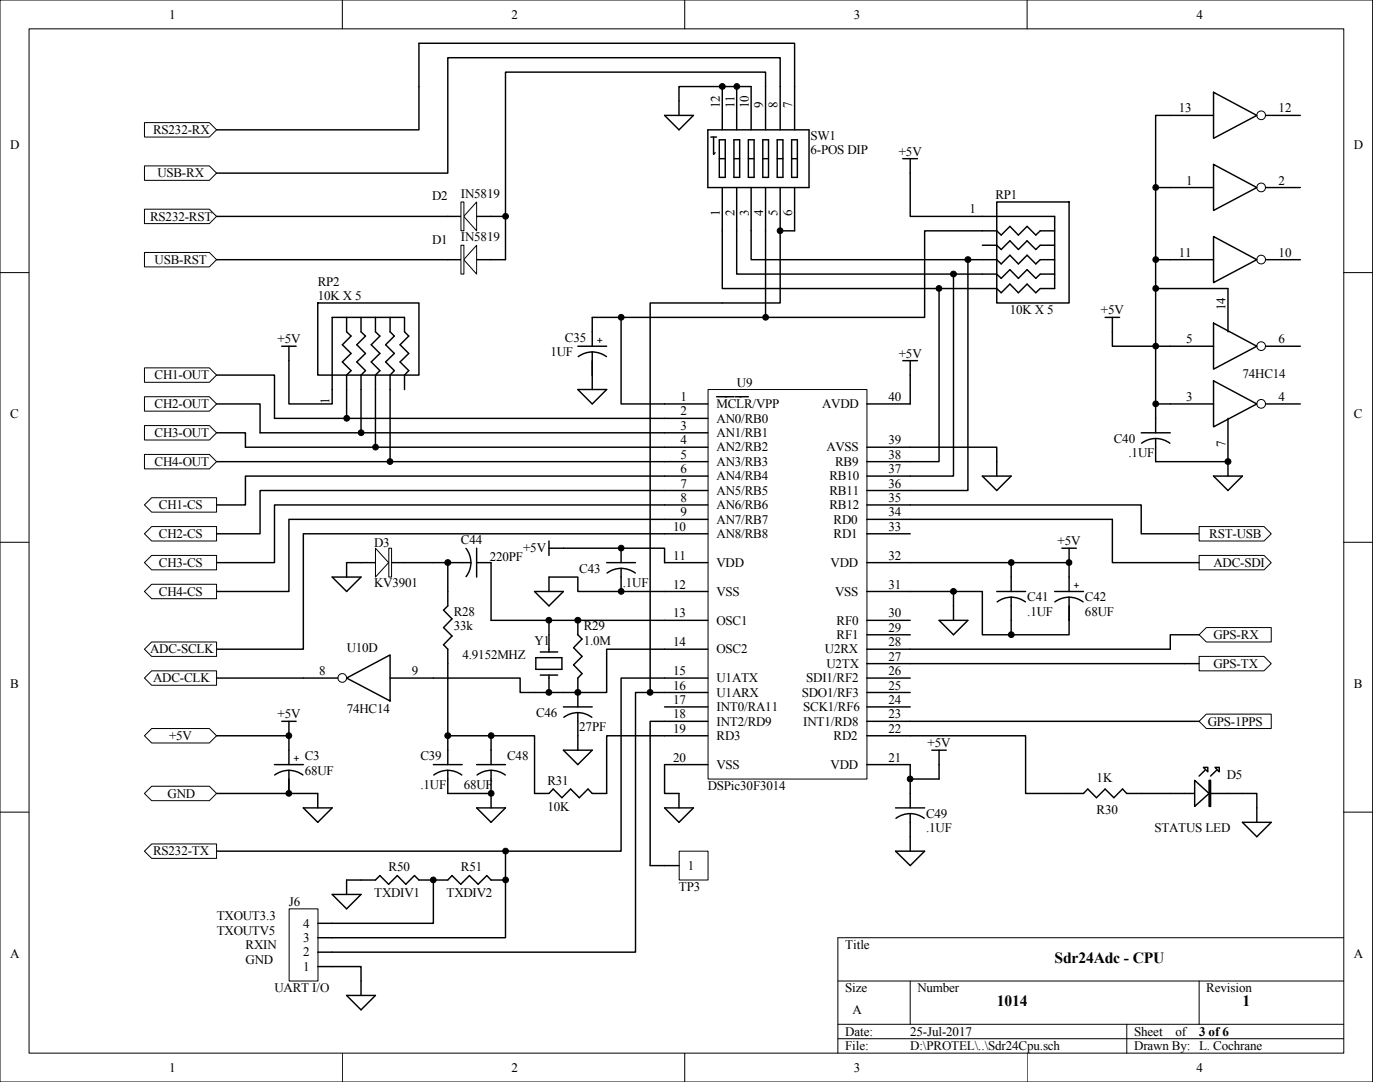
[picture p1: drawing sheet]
<svg xmlns="http://www.w3.org/2000/svg" width="279mm" height="216mm" viewBox="0 0 279 216" stroke-linecap="round" stroke-linejoin="round" font-family="sans-serif">
<g fill="none" stroke="#000" stroke-width=".2">
<path d="M0 0h273.9v215.9h-273.9zM5.8 5.8h262.4v204.3h-262.4zM68.3 0v5.8M136.7 0v5.8M205 0v5.8M0 54.4h5.8M268.1 54.4h5.8M0 108.2h5.8M268.1 108.2h5.8M0 162.1h5.8M268.1 162.1h5.8M167.2 195.7h100.9"/>
<path d="M181.7 195.7v8.7M239.3 195.7v8.7M268.1 187.1h-100.9v23M68.3 210.1v5.8M136.7 210.1v5.8M167.2 204.4h100.9M167.2 207.3h100.9M205 210.1v5.8M224.9 204.4v5.7"/>
</g>
<g fill="none" stroke="#000" stroke-width=".29">
<path d="M89.4 112.3h4.6M93 109.4l.7 1.4 .3 1.5M94 112.3l-.3 1.4-.7 1.4M95.1 112.3h2.9M95.1 109.4v5.7M106.7 118h5.7l-2.8 2.9zM109.6 107.9v2.9M109.6 115.1v2.9M109.6 109.4h2.8M198.9 118h5.8M201.8 119.2l1.5 .2 1.3 .7M201.8 119.2l-1.5 .2-1.3 .7"/>
<path d="M201.8 115.1v2.9M201.8 119.2v4.6M211.9 109.4h2.9M213.4 109.4v2.9M106.9 131.2h5.2v2.4h-5.2zM107.8 130.1h3.5M107.8 134.7h3.5M109.6 126.7v3.4M109.6 134.7v3.5M115.3 138.2v2.9M187.4 123.8h5.8l-2.9 2.9zM190.3 120.9v2.9"/>
<path d="M63.4 158.3v2.9M112.4 141.1h5.8M112.4 149.7h5.8l-2.9 2.9zM115.3 142.2l1.5 .2 1.3 .7M115.3 142.2l-1.5 .2-1.3 .7M115.3 142.2v7.5M60.5 161.2h5.8l-2.9 2.9z"/>
</g>
<path d="M28.8 41.7h13l1.4 1.5-1.4 1.4h-13z" fill-rule="evenodd" fill="#fff"/>
<path d="M28.8 41.7h13l1.4 1.5-1.4 1.4h-13z" fill="none" stroke="#000" stroke-width=".2"/>
<path d="M213.4 158.3h2.8l.9-.9 1.7 1.8 1.8-1.8 1.7 1.8 1.7-1.8 .9 .9h2.9M247.9 164.1h5.8l-2.9 2.9zM250.8 161.2v2.9" fill="none" stroke="#000" stroke-width=".29"/>
<path d="M28.8 146.8l1.5-1.4h11.5l1.4 1.4-1.4 1.5h-11.5z" fill-rule="evenodd" fill="#fff"/>
<path d="M28.8 146.8l1.5-1.4h11.5l1.4 1.4-1.4 1.5h-11.5z" fill="none" stroke="#000" stroke-width=".2"/>
<path d="M28.8 158.3l1.5-1.4h11.5l1.4 1.4-1.4 1.5h-11.5z" fill-rule="evenodd" fill="#fff"/>
<path d="M28.8 158.3l1.5-1.4h11.5l1.4 1.4-1.4 1.5h-11.5z" fill="none" stroke="#000" stroke-width=".2"/>
<path d="M89.4 43.2h2.8M95.1 43.2h2.9M56.2 143.9h2.9M57.7 143.9v2.9" fill="none" stroke="#000" stroke-width=".29"/>
<path d="M95.1 40.3v5.8l-2.6-2.9z" fill="#fff"/>
<path d="M95.1 40.3v5.8l-2.6-2.9z" fill="none" stroke="#000" stroke-width=".2"/>
<path d="M92 40.3h.6v5.8h-.6z" fill="#fff"/>
<path d="M92 40.3h.6v5.8h-.6z" fill="none" stroke="#000" stroke-width=".2"/>
<g fill="none" stroke="#000" stroke-width=".29">
<path d="M132.6 23h5.8l-2.9 2.9zM135.5 20.2v2.8M180.2 31.7h2.9M181.7 31.7v11.5h28.8v14.4h-2.9l-.9 .8-1.7-1.7-1.8 1.7-1.7-1.7-1.7 1.7-.9-.8h-2.9M196 46.1h2.9l.9 .8 1.7-1.7 1.7 1.7 1.8-1.7 1.7 1.7 .9-.8h2.9M196 48.9h2.9l.9 .9 1.7-1.8 1.7 1.8 1.8-1.8 1.7 1.8 .9-.9h2.9M196 51.8h2.9l.9 .9 1.7-1.8 1.7 1.8 1.8-1.8 1.7 1.8 .9-.9h2.9M196 54.7h2.9l.9 .8 1.7-1.7 1.7 1.7 1.8-1.7 1.7 1.7 .9-.8h2.9M198.9 40.3h14.5v20.2h-14.5zM115.3 69.1h5.8M115.3 77.7h5.8l-2.9 2.9zM118.2 70.2l1.5 .3 1.3 .7"/>
<path d="M118.2 70.2l-1.5 .3-1.3 .7M118.2 70.2v7.5M124 63.3h-5.8v5.8M180.2 72h2.9M181.7 72v8.6M196 95h5.8l-2.9 2.9zM198.9 92.1v2.9M109.6 115.1h5.7v2.9h8.7M112.4 109.4h11.6M121.1 112.3h5.7M124 113.4l1.4 .3 1.4 .6M124 113.4l-1.5 .3-1.3 .6"/>
<path d="M124 109.4h8.6v2.9M124 118h8.6M124 109.4v2.9M124 113.4v4.6M181.7 118h8.6M181.7 112.3h31.7M109.6 123.8v2.9M115.3 123.8v2.9l.9 .8-1.7 1.7 1.7 1.8-1.7 1.7 1.7 1.7-.9 .9v2.9M132.6 129.5h-11.5v8.7h-14.4M54.8 152.6h5.7M57.7 153.7l1.4 .3 1.4 .6M57.7 153.7l-1.5 .3-1.4 .6"/>
<path d="M57.7 146.8v5.8M57.7 153.7v4.6h-14.5M132.6 152.6v5.7h2.9v2.9M181.7 152.6v8.6M186 149.7h2.8M187.4 149.7v5.7h-5.7M132.6 161.2h5.8l-2.9 2.9zM178.7 169.8h5.8l-2.8 2.9zM178.7 161.2h5.8M181.7 162.3l1.4 .3 1.3 .7M181.7 162.3l-1.5 .3-1.4 .7M181.7 162.3v7.5"/>
</g>
<path d="M141.4 77.8h31.6v77.6h-31.6z" fill="#fff"/>
<path d="M141.3 77.7h31.7v77.7h-31.7z" fill="none" stroke="#000" stroke-width=".2"/>
<g fill="none" stroke="#000" stroke-width=".29">
<path d="M143 79.2h3.5M146.7 79.2h2.7M132.6 89.2h8.7M132.6 92.1h8.7M132.6 95h8.7M132.6 97.9h8.7M132.6 80.6h8.7M132.6 83.5h8.7M132.6 86.4h8.7M173 89.2h8.7M173 92.1h8.7M173 95h8.7"/>
<path d="M173 97.9h8.7M173 80.6h8.7M132.6 118h8.7M132.6 112.3h8.7M132.6 106.5h8.7M132.6 103.6h8.7M132.6 100.8h8.7M173 118h8.7M173 112.3h8.7M173 106.5h8.7M173 103.6h8.7M173 100.8h8.7"/>
<path d="M132.6 123.8h8.7M132.6 129.5h8.7M132.6 135.3h8.7M132.6 138.2h8.7M173 123.8h8.7M173 129.5h8.7M173 135.3h8.7M173 138.2h8.7M173 132.4h8.7M173 126.7h8.7M132.6 141.1h8.7M132.6 143.9h8.7"/>
<path d="M132.6 146.8h8.7M132.6 152.6h8.7M173 141.1h8.7M173 143.9h8.7M173 146.8h8.7M173 152.6h8.7"/>
</g>
<path d="M28.8 84.9h13l1.4 1.5-1.4 1.4h-13z" fill-rule="evenodd" fill="#fff"/>
<path d="M28.8 84.9h13l1.4 1.5-1.4 1.4h-13z" fill="none" stroke="#000" stroke-width=".2"/>
<path d="M28.8 79.2h13l1.4 1.4-1.4 1.4h-13z" fill-rule="evenodd" fill="#fff"/>
<path d="M28.8 79.2h13l1.4 1.4-1.4 1.4h-13z" fill="none" stroke="#000" stroke-width=".2"/>
<path d="M28.8 73.4h13l1.4 1.4-1.4 1.5h-13z" fill-rule="evenodd" fill="#fff"/>
<path d="M28.8 73.4h13l1.4 1.4-1.4 1.5h-13z" fill="none" stroke="#000" stroke-width=".2"/>
<path d="M132.6 135.3h-8.6v34.5h-80.8M181.7 129.5h51.9M181.7 132.4h54.7" fill="none" stroke="#000" stroke-width=".29"/>
<path d="M239.3 131h13l1.4 1.4-1.4 1.5h-13z" fill-rule="evenodd" fill="#fff"/>
<path d="M239.3 131h13l1.4 1.4-1.4 1.5h-13z" fill="none" stroke="#000" stroke-width=".2"/>
<path d="M239.3 126.7l1.4-1.5h13v2.9h-13z" fill-rule="evenodd" fill="#fff"/>
<path d="M239.3 126.7l1.4-1.5h13v2.9h-13z" fill="none" stroke="#000" stroke-width=".2"/>
<path d="M28.8 169.8l1.5-1.4h12.9v2.9h-12.9z" fill-rule="evenodd" fill="#fff"/>
<path d="M28.8 169.8l1.5-1.4h12.9v2.9h-12.9z" fill="none" stroke="#000" stroke-width=".2"/>
<path d="M28.8 24.5h13l1.4 1.4-1.4 1.4h-13z" fill-rule="evenodd" fill="#fff"/>
<path d="M28.8 24.5h13l1.4 1.4-1.4 1.4h-13z" fill="none" stroke="#000" stroke-width=".2"/>
<path d="M239.3 143.9l1.4-1.4h13v2.9h-13z" fill-rule="evenodd" fill="#fff"/>
<path d="M239.3 143.9l1.4-1.4h13v2.9h-13z" fill="none" stroke="#000" stroke-width=".2"/>
<path d="M201.8 112.3v2.8M190.3 120.9v-2.9h5.7v8.7h5.8v-2.9M233.6 158.3h14.3M240.5 153.7l-1.2 1.2M242.8 153.7l-1.2 1.2" fill="none" stroke="#000" stroke-width=".29"/>
<path d="M238.4 155.7l2.9 2.6-2.9 2.6z" fill="#fff"/>
<path d="M238.4 155.7l2.9 2.6-2.9 2.6z" fill="none" stroke="#000" stroke-width=".29"/>
<path d="M241.3 155.7h.3v5.2h-.3z" fill-rule="evenodd" fill="#fff"/>
<path d="M241.3 155.7h.3v5.2h-.3z" fill="none" stroke="#000" stroke-width=".29"/>
<path d="M242.5 153.1h.8v.9z" fill="#fff"/>
<path d="M242.5 153.1h.8v.9z" fill="none" stroke="#000" stroke-width=".29"/>
<path d="M240.2 153.1h.8v.9z" fill="#fff"/>
<path d="M210.5 118h5.7M213.4 119.2l1.4 .2 1.4 .7M213.4 119.2l-1.5 .2-1.4 .7M213.4 119.2v7.5h-11.6M213.4 112.3v5.7M132.6 143.9h-2.8v28.8M181.7 143.9h57.6M227.8 158.3h5.8M240.2 153.1h.8v.9z" fill="none" stroke="#000" stroke-width=".29"/>
<path d="M135.6 169.9h5.7v5.7h-5.7z" fill="#fff"/>
<path d="M135.6 169.8h5.7v5.8h-5.7z" fill="none" stroke="#000" stroke-width=".2"/>
<path d="M49 89.2h83.6M51.9 86.4h80.7M54.8 83.5h77.8M247.9 158.3h2.9v2.9M129.8 172.7h5.7" fill="none" stroke="#000" stroke-width=".29"/>
<path d="M28.8 33.1h13l1.4 1.4-1.4 1.5h-13z" fill-rule="evenodd" fill="#fff"/>
<path d="M28.8 33.1h13l1.4 1.4-1.4 1.5h-13z" fill="none" stroke="#000" stroke-width=".2"/>
<g fill="none" stroke="#000" stroke-width=".29">
<path d="M144.1 17.3v8.6M147 17.3v8.6M149.9 17.3v8.6M152.8 17.3v8.6M155.7 17.3v8.6M158.6 17.3v8.6M141.3 25.9h20.2v11.5h-20.2zM141.9 27.3h1.1M142.4 27.3v3.5l.3-.3M143.6 27.9h1.1v7.5h-1.1zM143.6 31.7h1.1M144.1 37.4v8.7"/>
<path d="M146.5 27.9h1.1v7.5h-1.1zM146.5 31.7h1.1M147 37.4v8.7M149.4 27.9h1.1v7.5h-1.1zM149.4 31.7h1.1M149.9 37.4v8.7M152.2 27.9h1.2v7.5h-1.2zM152.2 31.7h1.2M152.8 37.4v8.7M155.1 27.9h1.2v7.5h-1.2zM155.1 31.7h1.2M155.7 37.4v8.7"/>
<path d="M158 27.9h1.1v7.5h-1.1zM158 31.7h1.1M158.6 37.4v8.7M89.4 51.8h2.8M95.1 51.8h2.9M124 63.3v17.3h8.6"/>
</g>
<path d="M95.1 48.9v5.8l-2.6-2.9z" fill="#fff"/>
<path d="M95.1 48.9v5.8l-2.6-2.9z" fill="none" stroke="#000" stroke-width=".2"/>
<path d="M92 49h.6v5.7h-.6z" fill="#fff"/>
<path d="M92 48.9h.6v5.8h-.6z" fill="none" stroke="#000" stroke-width=".2"/>
<path d="M28.8 50.4h13l1.4 1.4-1.4 1.5h-13z" fill-rule="evenodd" fill="#fff"/>
<path d="M28.8 50.4h13l1.4 1.4-1.4 1.5h-13z" fill="none" stroke="#000" stroke-width=".2"/>
<g fill="none" stroke="#000" stroke-width=".29">
<path d="M149.9 17.3h-14.4v2.9M152.8 17.3v-2.9h-51.9v37.4h-2.9M155.7 17.3v-5.8h-66.3v23h-46.2M158.6 17.3v-8.7h-75v17.3h-40.4M43.2 43.2h46.2M43.2 51.8h46.2M187.4 57.6v34.5h-5.7M190.3 54.7v40.3h-8.6M193.2 51.8v46.1h-11.5M144.1 60.5h-14.3v77.7h2.8M181.7 89.2h17.2v2.9M236.4 132.4h2.9"/>
<path d="M239.3 126.7h-5.7v2.8M181.7 146.8h23v11.5h8.7"/>
</g>
<path d="M28.8 135.3l1.5-1.4h12.9v2.8h-12.9z" fill-rule="evenodd" fill="#fff"/>
<g fill="none" stroke="#000" stroke-width=".2">
<path d="M28.8 135.3l1.5-1.4h12.9v2.8h-12.9z"/>
<circle cx="144.2" cy="17.3" r=".59"/>
<circle cx="147" cy="17.3" r=".57"/>
<circle cx="251.7" cy="23" r=".87"/>
<circle cx="251.7" cy="37.4" r=".87"/>
<circle cx="155.7" cy="46" r=".57"/>
<circle cx="251.7" cy="51.8" r=".87"/>
<circle cx="251.7" cy="69.1" r=".87"/>
<circle cx="251.7" cy="80.6" r=".87"/>
<circle cx="124" cy="109.4" r=".57"/>
<circle cx="124" cy="118" r=".57"/>
<circle cx="190.3" cy="118" r=".59"/>
<circle cx="201.8" cy="112.2" r=".57"/>
<circle cx="68.3" cy="135.3" r=".87"/>
<circle cx="109.5" cy="138.2" r=".57"/>
<circle cx="201.8" cy="126.6" r=".57"/>
<circle cx="181.6" cy="155.4" r=".57"/>
</g>
<g fill="none" stroke="#000" stroke-width=".29">
<path d="M242.2 18.4l8.6 4.6-8.6 4.6zM233.6 37.4h8.6M233.6 23h8.6M242.2 32.8l8.6 4.6-8.6 4.6zM252.6 37.4h6.9M252.6 23h6.9M144.1 46.1v11.5h51.9M147 46.1v8.6h49M149.9 46.1v5.7h46.1M152.8 46.1v17.2M158.6 46.1h-2.9v14.4h-11.6M196 46.1h-11.5v17.2h-60.5"/>
<path d="M233.6 51.8h8.6M242.2 47.2l8.6 4.6-8.6 4.6zM245.1 57.6v8.6M252.6 51.8h6.9M233.6 69.1h8.6M242.2 76l8.6 4.6-8.6 4.6zM242.2 64.5l8.6 4.6-8.6 4.6zM252.6 69.1h6.9M227.8 86.4h5.8M230.6 87.5l1.5 .2 1.4 .7M230.6 87.5l-1.4 .2-1.4 .7M230.6 83.5v2.9"/>
<path d="M230.6 87.5v4.6M233.6 80.6h8.6M242.2 95h5.7l-2.8 2.9zM245.1 83.5v11.5M252.6 80.6h6.9M43.2 135.3h24.2M69.2 135.3l8.7-4.6v9.2zM77.9 135.3h25.9v2.9h2.9M115.3 123.8h17.3M43.2 146.8h14.5"/>
</g>
<g fill="#000">
<circle cx="144.2" cy="17.3" r=".59"/>
<circle cx="147" cy="17.3" r=".57"/>
<circle cx="155.7" cy="46" r=".57"/>
<circle cx="124" cy="109.4" r=".57"/>
<circle cx="124" cy="118" r=".57"/>
<circle cx="190.3" cy="118" r=".59"/>
<circle cx="201.8" cy="112.2" r=".57"/>
<circle cx="109.5" cy="138.2" r=".57"/>
<circle cx="201.8" cy="126.6" r=".57"/>
<circle cx="181.6" cy="155.4" r=".57"/>
</g>
<path d="M28.8 100.8l1.5-1.5h12.9v2.9h-12.9z" fill-rule="evenodd" fill="#fff"/>
<path d="M28.8 100.8l1.5-1.5h12.9v2.9h-12.9z" fill="none" stroke="#000" stroke-width=".2"/>
<path d="M28.8 106.5l1.5-1.4h12.9v2.8h-12.9z" fill-rule="evenodd" fill="#fff"/>
<path d="M28.8 106.5l1.5-1.4h12.9v2.8h-12.9z" fill="none" stroke="#000" stroke-width=".2"/>
<path d="M28.8 112.3l1.5-1.5h12.9v2.9h-12.9z" fill-rule="evenodd" fill="#fff"/>
<path d="M28.8 112.3l1.5-1.5h12.9v2.9h-12.9z" fill="none" stroke="#000" stroke-width=".2"/>
<path d="M132.6 95h-83.6v5.8h-5.8M132.6 97.9h-80.7v8.6h-8.7M132.6 100.8h-77.8v11.5h-11.6M132.6 106.5h-72.1v23h-17.3" fill="none" stroke="#000" stroke-width=".29"/>
<path d="M28.8 129.5l1.5-1.4h12.9v2.9h-12.9z" fill-rule="evenodd" fill="#fff"/>
<path d="M28.8 129.5l1.5-1.4h12.9v2.9h-12.9z" fill="none" stroke="#000" stroke-width=".2"/>
<path d="M181.7 103.6h40.3" fill="none" stroke="#000" stroke-width=".29"/>
<path d="M239.3 110.8h13l1.4 1.5-1.4 1.4h-13z" fill-rule="evenodd" fill="#fff"/>
<g fill="none" stroke="#000" stroke-width=".2">
<path d="M239.3 110.8h13l1.4 1.5-1.4 1.4h-13z"/>
<circle cx="100.9" cy="43.2" r=".57"/>
<circle cx="69.2" cy="83.5" r=".57"/>
<circle cx="72.1" cy="86.3" r=".57"/>
<circle cx="74.9" cy="89.2" r=".57"/>
</g>
<path d="M98 43.2h2.9M43.2 74.8h11.6v8.7M56.2 69.1h2.9M57.7 69.1v11.5h8.6v-17.3h14.4v2.9l.9 .9-1.8 1.7 1.8 1.7-1.8 1.7 1.8 1.8-.9 .8v2.9M63.4 60.5h20.2v14.3h-20.2zM69.2 63.3v2.9l.9 .9-1.8 1.7 1.8 1.7-1.8 1.7 1.8 1.8-.9 .8v8.7M72.1 63.3v2.9l.8 .9-1.7 1.7 1.7 1.7-1.7 1.7 1.7 1.8-.8 .8v11.6M74.9 63.3v2.9l.9 .9-1.7 1.7 1.7 1.7-1.7 1.7 1.7 1.8-.9 .8v14.4M77.9 63.3v2.9l.8 .9-1.7 1.7 1.7 1.7-1.7 1.7 1.7 1.8-.8 .8v17.3h54.7M43.2 80.6h8.7v5.8M43.2 86.4h5.8v2.8" fill="none" stroke="#000" stroke-width=".29"/>
<g fill="#000">
<circle cx="100.9" cy="43.2" r=".57"/>
<circle cx="69.2" cy="83.5" r=".57"/>
<circle cx="72.1" cy="86.3" r=".57"/>
<circle cx="74.9" cy="89.2" r=".57"/>
</g>
<path d="M28.8 90.7h13l1.4 1.4-1.4 1.5h-13z" fill-rule="evenodd" fill="#fff"/>
<path d="M28.8 90.7h13l1.4 1.4-1.4 1.5h-13z" fill="none" stroke="#000" stroke-width=".2"/>
<path d="M43.2 92.1h34.7M132.6 103.6h-74.9v14.4h-14.5" fill="none" stroke="#000" stroke-width=".29"/>
<path d="M30.3 116.6h12.9v2.9h-12.9l-1.5-1.5z" fill-rule="evenodd" fill="#fff"/>
<g fill="none" stroke="#000" stroke-width=".2">
<path d="M30.3 116.6h12.9v2.9h-12.9l-1.5-1.5z"/>
<circle cx="230.7" cy="37.4" r=".57"/>
<circle cx="187.4" cy="57.6" r=".57"/>
<circle cx="190.3" cy="54.7" r=".59"/>
<circle cx="193.2" cy="51.8" r=".59"/>
<circle cx="230.7" cy="51.8" r=".57"/>
<circle cx="230.7" cy="57.6" r=".57"/>
<circle cx="124" cy="63.3" r=".57"/>
<circle cx="152.8" cy="63.3" r=".57"/>
<circle cx="230.7" cy="69.1" r=".57"/>
<circle cx="77.8" cy="92.1" r=".57"/>
<circle cx="230.7" cy="80.6" r=".57"/>
<circle cx="109.5" cy="123.8" r=".57"/>
</g>
<g fill="none" stroke="#000" stroke-width=".29">
<path d="M230.6 37.4h3M233.6 23h-3v34.6M230.6 51.8h3M245.1 57.6h-14.5v25.9M220.6 63.3h2.8M222 63.3v5.8h11.6M230.6 92.1h14.5M230.6 80.6h3M72.1 112.3h2.8M77.9 112.3h2.8M98 123.8h17.3M98 158.3v2.9"/>
<path d="M95.1 161.2h5.8l-2.9 2.9z"/>
</g>
<g fill="#000">
<circle cx="230.7" cy="37.4" r=".57"/>
<circle cx="187.4" cy="57.6" r=".57"/>
<circle cx="190.3" cy="54.7" r=".59"/>
<circle cx="193.2" cy="51.8" r=".59"/>
<circle cx="230.7" cy="51.8" r=".57"/>
<circle cx="230.7" cy="57.6" r=".57"/>
<circle cx="124" cy="63.3" r=".57"/>
<circle cx="152.8" cy="63.3" r=".57"/>
<circle cx="230.7" cy="69.1" r=".57"/>
<circle cx="77.8" cy="92.1" r=".57"/>
<circle cx="230.7" cy="80.6" r=".57"/>
<circle cx="109.5" cy="123.8" r=".57"/>
</g>
<path d="M74.9 109.4l2.7 2.9-2.7 2.8z" fill="#fff"/>
<path d="M74.9 109.4l2.7 2.9-2.7 2.8z" fill="none" stroke="#000" stroke-width=".2"/>
<path d="M77.6 109.4h.5v5.7h-.5z" fill="#fff"/>
<g fill="none" stroke="#000" stroke-width=".2">
<path d="M77.6 109.4h.5v5.7h-.5z"/>
<circle cx="245.1" cy="92.1" r=".59"/>
<circle cx="89.4" cy="112.3" r=".59"/>
<circle cx="213.3" cy="112.3" r=".57"/>
<circle cx="115.3" cy="138.2" r=".59"/>
<circle cx="115.3" cy="123.8" r=".59"/>
<circle cx="89.4" cy="146.8" r=".59"/>
<circle cx="98" cy="146.8" r=".57"/>
<circle cx="98" cy="158.3" r=".57"/>
</g>
<g fill="none" stroke="#000" stroke-width=".29">
<path d="M66.3 115.1h5.8l-2.9 2.9zM72.1 112.3h-2.9v2.8M86.5 112.3h2.9v8.6l-.9 .9 1.7 1.7-1.7 1.7 1.7 1.7-1.7 1.8 .9 .8v23.1M98 112.3v11.5M181.7 100.8h46.1v5.7h11.5M222 103.6v8.7h17.3M86.5 152.6h5.7M89.4 146.8h17.3v11.5h2.9l.8-.9 1.7 1.8 1.8-1.8 1.7 1.8 1.7-1.8 .9 .9h2.9v-11.5h11.5M89.4 153.7l1.4 .3 1.4 .6M89.4 153.7l-1.5 .3-1.3 .6M89.4 153.7v4.6h8.6v-4.6M95.1 152.6h5.8"/>
<path d="M98 153.7l1.5 .3 1.3 .6M98 153.7l-1.5 .3-1.3 .6M98 146.8v5.8"/>
</g>
<g fill="#000">
<circle cx="245.1" cy="92.1" r=".59"/>
<circle cx="89.4" cy="112.3" r=".59"/>
<circle cx="213.3" cy="112.3" r=".57"/>
<circle cx="115.3" cy="138.2" r=".59"/>
<circle cx="115.3" cy="123.8" r=".59"/>
<circle cx="89.4" cy="146.8" r=".59"/>
<circle cx="98" cy="146.8" r=".57"/>
<circle cx="98" cy="158.3" r=".57"/>
</g>
<path d="M239.3 105.1h13l1.4 1.4-1.4 1.4h-13z" fill-rule="evenodd" fill="#fff"/>
<g fill="none" stroke="#000" stroke-width=".2">
<path d="M239.3 105.1h13l1.4 1.4-1.4 1.4h-13z"/>
<circle cx="57.6" cy="158.3" r=".57"/>
<circle cx="57.6" cy="146.8" r=".57"/>
</g>
<path d="M80.7 112.3h5.8M57.7 158.3h5.7" fill="none" stroke="#000" stroke-width=".29"/>
<g fill="#000">
<circle cx="57.6" cy="158.3" r=".57"/>
<circle cx="57.6" cy="146.8" r=".57"/>
</g>
<path d="M57.7 181.4h5.8v14.3h-5.8z" fill="#fff"/>
<g fill="none" stroke="#000" stroke-width=".2">
<path d="M57.7 181.4h5.8v14.3h-5.8z"/>
<circle cx="129.7" cy="138.2" r=".57"/>
<circle cx="86.5" cy="175.6" r=".57"/>
<circle cx="100.9" cy="175.6" r=".57"/>
<circle cx="100.9" cy="169.8" r=".57"/>
</g>
<path d="M129.8 138.2h-3v51.8h-63.4M66.3 178.5h5.8l-2.9 2.9zM86.5 175.6v8.6h-23.1M100.9 175.6v11.5h-37.5M100.9 175.6h-2.9l-.8-.9-1.8 1.7-1.7-1.7-1.8 1.7-1.7-1.7-.8 .9h-5.8l-.9-.9-1.7 1.7-1.7-1.7-1.7 1.7-1.8-1.7-.9 .9h-5.7v2.9M100.9 169.8v5.8M63.4 192.9h8.7v5.7M69.2 198.6h5.7l-2.8 2.9z" fill="none" stroke="#000" stroke-width=".29"/>
<g fill="#000">
<circle cx="129.7" cy="138.2" r=".57"/>
<circle cx="86.5" cy="175.6" r=".57"/>
<circle cx="100.9" cy="175.6" r=".57"/>
<circle cx="100.9" cy="169.8" r=".57"/>
</g>
<g font-size="3.1">
<text x="210.5" y="192.2">Sdr24Adc - CPU</text>
<text x="199" y="200.8">1014</text>
<text x="248" y="200.8">1</text>
</g>
<g font-size="2.6">
<text x="33.7" y="3.7">1</text>
<text x="102.1" y="3.7">2</text>
<text x="170.4" y="3.7">3</text>
<text x="238.8" y="3.7">4</text>
<text x="143.6" y="21.6" transform="rotate(-90 143.6 21.6)">12</text>
<text x="146.6" y="21.6" transform="rotate(-90 146.6 21.6)">11</text>
<text x="149.4" y="21.6" transform="rotate(-90 149.4 21.6)">10</text>
<text x="152.3" y="21.6" transform="rotate(-90 152.3 21.6)">9</text>
<text x="155.2" y="21.6" transform="rotate(-90 155.2 21.6)">8</text>
<text x="158.1" y="21.6" transform="rotate(-90 158.1 21.6)">7</text>
<text x="235.3" y="22.4">13</text>
<text x="255.2" y="22.4">12</text>
<text x="2" y="29.6">D</text>
<text x="30.6" y="26.8">RS232-RX</text>
<text x="161.8" y="27.9">SW1</text>
<text x="270.2" y="29.6">D</text>
<text x="31.4" y="35.4">USB-RX</text>
<text x="161.8" y="30.8">6-POS DIP</text>
<text x="179.4" y="31.1">+5V</text>
<text x="86.2" y="40">D2</text>
<text x="92" y="39.4">IN5819</text>
<text x="198.7" y="39.7">RP1</text>
<text x="236.7" y="36.8">1</text>
<text x="255.2" y="36.8">2</text>
<text x="30" y="44">RS232-RST</text>
<text x="143.6" y="43.2" transform="rotate(-90 143.6 43.2)">1</text>
<text x="146.6" y="43.2" transform="rotate(-90 146.6 43.2)">2</text>
<text x="149.4" y="43.2" transform="rotate(-90 149.4 43.2)">3</text>
<text x="152.3" y="43.2" transform="rotate(-90 152.3 43.2)">4</text>
<text x="155.2" y="43.2" transform="rotate(-90 155.2 43.2)">5</text>
<text x="158.1" y="43.2" transform="rotate(-90 158.1 43.2)">6</text>
<text x="193.5" y="42.6">1</text>
<text x="30.9" y="52.7">USB-RST</text>
<text x="86.2" y="48.6">D1</text>
<text x="92" y="48">IN5819</text>
<text x="235.3" y="51.2">11</text>
<text x="255.2" y="51.2">10</text>
<text x="63.4" y="57">RP2</text>
<text x="63.4" y="59.9">10K X 5</text>
<text x="201.5" y="62.7">10K X 5</text>
<text x="219.7" y="62.7">+5V</text>
<text x="244.6" y="61.9" transform="rotate(-90 244.6 61.9)">14</text>
<text x="55.4" y="68.5">+5V</text>
<text x="109.9" y="71.1">1UF</text>
<text x="112.7" y="68.2">C35</text>
<text x="179.4" y="71.4">+5V</text>
<text x="236.7" y="68.5">5</text>
<text x="255.2" y="68.5">6</text>
<text x="30.9" y="75.7">CH1-OUT</text>
<text x="147.1" y="77.1">U9</text>
<text x="248" y="75.4">74HC14</text>
<text x="2" y="83.5">C</text>
<text x="30.9" y="81.4">CH2-OUT</text>
<text x="65.8" y="80.6" transform="rotate(-90 65.8 80.6)">1</text>
<text x="135.8" y="80">1</text>
<text x="135.8" y="82.9">2</text>
<text x="143" y="81.4">MCLR/VPP</text>
<text x="164.1" y="81.4">AVDD</text>
<text x="177.3" y="80">40</text>
<text x="236.7" y="80">3</text>
<text x="255.2" y="80">4</text>
<text x="270.2" y="83.5">C</text>
<text x="30.9" y="87.2">CH3-OUT</text>
<text x="135.8" y="88.6">4</text>
<text x="135.8" y="85.8">3</text>
<text x="143" y="84.3">AN0/RB0</text>
<text x="143" y="87.2">AN1/RB1</text>
<text x="177.3" y="88.6">39</text>
<text x="222.3" y="88.3">C40</text>
<text x="244.6" y="89.2" transform="rotate(-90 244.6 89.2)">7</text>
<text x="30.9" y="93">CH4-OUT</text>
<text x="135.8" y="91.5">5</text>
<text x="135.8" y="94.4">6</text>
<text x="143" y="90.1">AN2/RB2</text>
<text x="143" y="93">AN3/RB3</text>
<text x="143" y="95.8">AN4/RB4</text>
<text x="164.9" y="90.1">AVSS</text>
<text x="165.5" y="95.8">RB10</text>
<text x="166.7" y="93">RB9</text>
<text x="177.3" y="91.5">38</text>
<text x="177.3" y="94.4">37</text>
<text x="225.2" y="91.2">.1UF</text>
<text x="31.7" y="101.6">CH1-CS</text>
<text x="135.8" y="97.3">7</text>
<text x="135.8" y="100.2">8</text>
<text x="143" y="98.7">AN5/RB5</text>
<text x="143" y="101.6">AN6/RB6</text>
<text x="165.5" y="98.7">RB11</text>
<text x="165.5" y="101.6">RB12</text>
<text x="177.3" y="97.3">36</text>
<text x="177.3" y="100.2">35</text>
<text x="31.7" y="107.4">CH2-CS</text>
<text x="134.4" y="105.9">10</text>
<text x="135.8" y="103">9</text>
<text x="143" y="104.5">AN7/RB7</text>
<text x="143" y="107.4">AN8/RB8</text>
<text x="166.4" y="107.4">RD1</text>
<text x="166.4" y="104.5">RD0</text>
<text x="177.3" y="105.9">33</text>
<text x="177.3" y="103">34</text>
<text x="241.3" y="107.4">RST-USB</text>
<text x="31.7" y="113.1">CH3-CS</text>
<text x="74.7" y="109.1">D3</text>
<text x="92" y="108.5">C44</text>
<text x="97.7" y="112">220PF</text>
<text x="104.4" y="110.2">+5V</text>
<text x="134.4" y="111.7">11</text>
<text x="143" y="113.1">VDD</text>
<text x="165.8" y="113.1">VDD</text>
<text x="177.3" y="111.7">32</text>
<text x="211.1" y="108.8">+5V</text>
<text x="242.2" y="113.1">ADC-SDI</text>
<text x="31.7" y="118.9">CH4-CS</text>
<text x="74.7" y="117.1">KV3901</text>
<text x="115.6" y="114.3">C43</text>
<text x="124.3" y="117.1">.1UF</text>
<text x="134.4" y="117.4">12</text>
<text x="143" y="118.9">VSS</text>
<text x="166.7" y="118.9">VSS</text>
<text x="177.3" y="117.4">31</text>
<text x="90.6" y="122.9">R28</text>
<text x="90.6" y="125.8">33k</text>
<text x="116.5" y="125.8">R29</text>
<text x="134.4" y="123.2">13</text>
<text x="143" y="124.6">OSC1</text>
<text x="167" y="124.6">RF0</text>
<text x="177.3" y="123.2">30</text>
<text x="205" y="120">C41</text>
<text x="205" y="122.9">.1UF</text>
<text x="216.5" y="120">C42</text>
<text x="216.5" y="122.9">68UF</text>
<text x="30" y="130.4">ADC-SCLK</text>
<text x="69.2" y="130.1">U10D</text>
<text x="92.3" y="131.5">4.9152MHZ</text>
<text x="106.7" y="128.7">Y1</text>
<text x="116.5" y="128.7">1.0M</text>
<text x="134.4" y="128.9">14</text>
<text x="143" y="130.4">OSC2</text>
<text x="164.6" y="130.4">U2RX</text>
<text x="167" y="127.5">RF1</text>
<text x="177.3" y="128.9">28</text>
<text x="177.3" y="126.1">29</text>
<text x="177.3" y="131.8">27</text>
<text x="242.2" y="127.5">GPS-RX</text>
<text x="2" y="137.3">B</text>
<text x="30.6" y="136.1">ADC-CLK</text>
<text x="63.7" y="134.7">8</text>
<text x="82.2" y="134.7">9</text>
<text x="134.4" y="137.6">16</text>
<text x="134.4" y="134.7">15</text>
<text x="143" y="136.1">U1ATX</text>
<text x="160.9" y="136.1">SDI1/RF2</text>
<text x="164.9" y="133.3">U2TX</text>
<text x="177.3" y="134.7">26</text>
<text x="177.3" y="137.6">25</text>
<text x="242.2" y="133.3">GPS-TX</text>
<text x="270.2" y="137.3">B</text>
<text x="55.4" y="143.3">+5V</text>
<text x="69.2" y="142.2">74HC14</text>
<text x="107" y="143">C46</text>
<text x="134.4" y="143.3">18</text>
<text x="134.4" y="140.5">17</text>
<text x="143" y="141.9">INT0/RA11</text>
<text x="143" y="139">U1ARX</text>
<text x="160" y="139">SDO1/RF3</text>
<text x="160.3" y="141.9">SCK1/RF6</text>
<text x="177.3" y="140.5">24</text>
<text x="177.3" y="143.3">23</text>
<text x="33.7" y="147.7">+5V</text>
<text x="115.6" y="145.9">27PF</text>
<text x="134.4" y="146.2">19</text>
<text x="143" y="144.8">INT2/RD9</text>
<text x="143" y="147.7">RD3</text>
<text x="160.3" y="144.8">INT1/RD8</text>
<text x="166.4" y="147.7">RD2</text>
<text x="177.3" y="146.2">22</text>
<text x="185.1" y="149.1">+5V</text>
<text x="241" y="144.8">GPS-1PPS</text>
<text x="60.8" y="151.7">C3</text>
<text x="60.8" y="154.6">68UF</text>
<text x="83.9" y="151.7">C39</text>
<text x="101.2" y="151.7">C48</text>
<text x="134.4" y="152">20</text>
<text x="143" y="153.4">VSS</text>
<text x="165.8" y="153.4">VDD</text>
<text x="177.3" y="152">21</text>
<text x="218.9" y="156">1K</text>
<text x="244.8" y="155.4">D5</text>
<text x="33.4" y="159.2">GND</text>
<text x="83.9" y="157.4">.1UF</text>
<text x="92.5" y="157.4">68UF</text>
<text x="109.3" y="156.6">R31</text>
<text x="109.3" y="161.8">10K</text>
<text x="141.3" y="157.7">DSPic30F3014</text>
<text x="184.8" y="163.2">C49</text>
<text x="184.8" y="166.1">.1UF</text>
<text x="218.9" y="162.3">R30</text>
<text x="230.4" y="166.1">STATUS LED</text>
<text x="30.6" y="170.7">RS232-TX</text>
<text x="77.6" y="173.9">R50</text>
<text x="92" y="173.9">R51</text>
<text x="137.2" y="173.6">1</text>
<text x="74.7" y="179">TXDIV1</text>
<text x="89.1" y="179">TXDIV2</text>
<text x="135.5" y="177.9">TP3</text>
<text x="43.3" y="183.6">TXOUT3.3</text>
<text x="57.7" y="180.8">J6</text>
<text x="60.5" y="185.1">4</text>
<text x="2" y="191.1">A</text>
<text x="43.3" y="186.5">TXOUTV5</text>
<text x="49" y="189.4">RXIN</text>
<text x="60.5" y="190.8">2</text>
<text x="60.5" y="188">3</text>
<text x="168.7" y="189.4">Title</text>
<text x="270.2" y="191.1">A</text>
<text x="49" y="192.3">GND</text>
<text x="60.5" y="193.7">1</text>
<text x="54.8" y="198">UART I/O</text>
<text x="168.7" y="198">Size</text>
<text x="170.1" y="202.4">A</text>
<text x="183.1" y="198">Number</text>
<text x="240.7" y="198">Revision</text>
<text x="168.7" y="206.7">Date:</text>
<text x="168.7" y="209.5">File:</text>
<text x="181.7" y="206.7">25-Jul-2017</text>
<text x="181.7" y="209.5">D:\PROTEL\..\Sdr24Cpu.sch</text>
<text x="226.4" y="206.7">Sheet</text>
<text x="226.4" y="209.5">Drawn By: L. Cochrane</text>
<text x="234.6" y="206.7">of</text>
<text x="239.3" y="206.7">3 of 6</text>
<text x="33.7" y="213.9">1</text>
<text x="102.1" y="213.9">2</text>
<text x="170.4" y="213.9">3</text>
<text x="238.8" y="213.9">4</text>
</g>
<g font-size="2.1">
<text x="119.1" y="68.6">+</text>
<text x="214.2" y="117.6">+</text>
<text x="58.5" y="152.1">+</text>
</g>
</svg>
